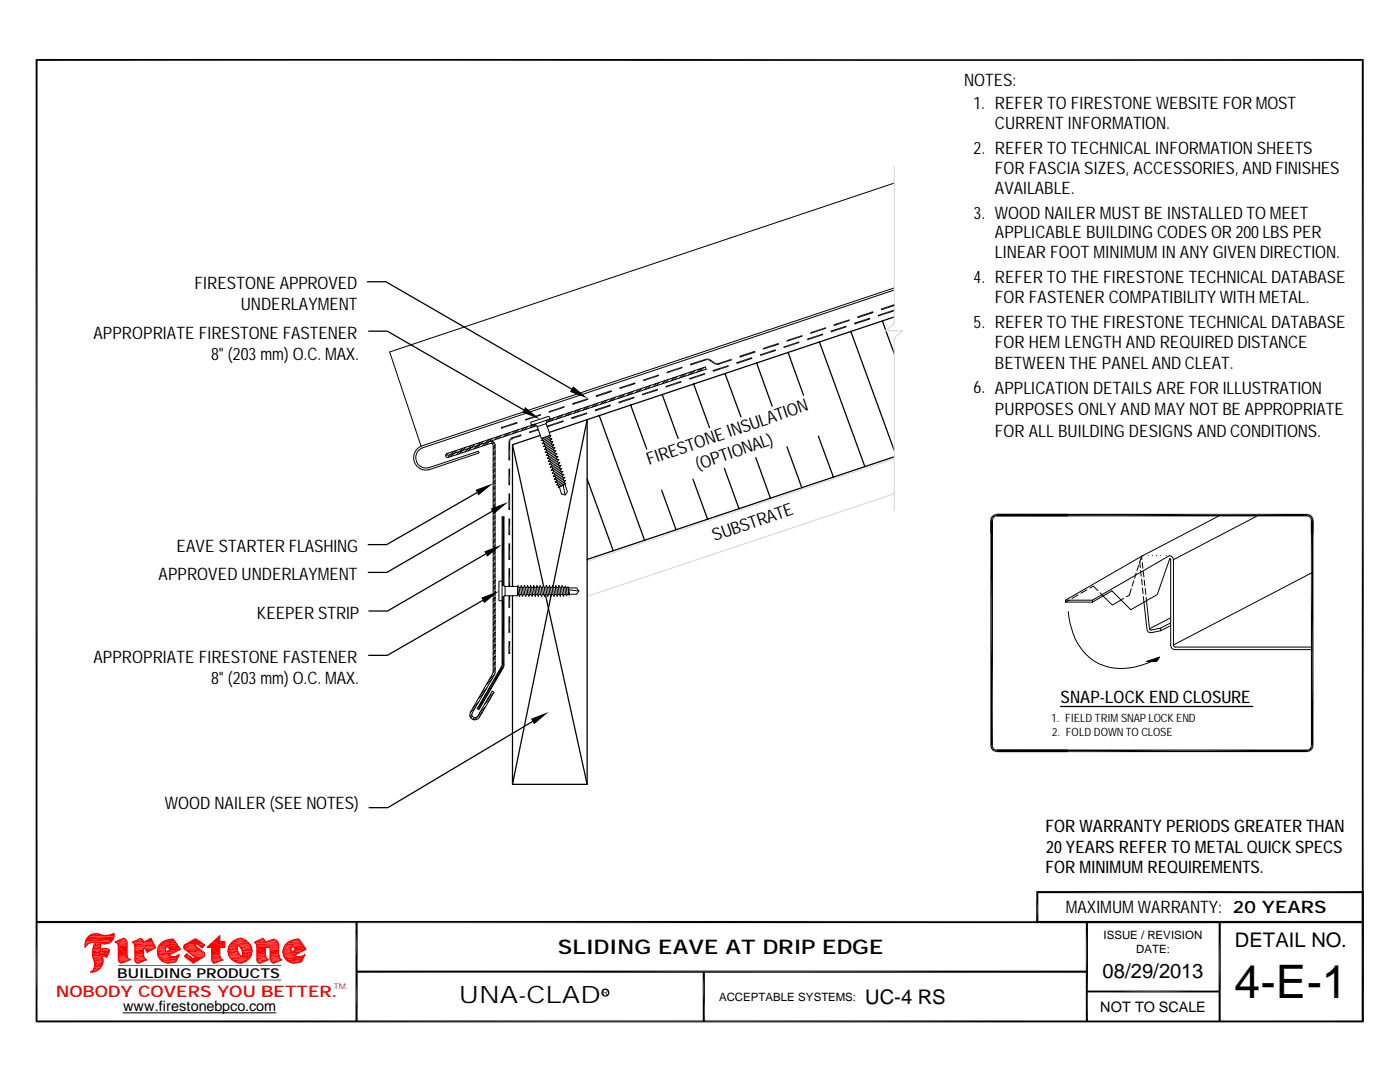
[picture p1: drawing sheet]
<svg xmlns="http://www.w3.org/2000/svg" width="279mm" height="216mm" viewBox="0 0 279 216" stroke-linecap="round" stroke-linejoin="round" font-family="sans-serif">
<g fill="none" stroke="#000" stroke-width=".2">
<path d="M178.5 36.5l-100.7 33.7 6.2 18.8M178.5 57.9l-94.3 31.5a2.09 2.09 0 0 0-1.1 2.6 2.09 2.09 0 0 0 2.4 1.3l10-3.3 .1 .4-10 3.3a2.49 2.49 0 0 1-2.9-1.6 2.49 2.49 0 0 1 1.3-3.1M178.5 57.4l-94.5 31.6M121.1 79.8l-.7 .7M122.3 79.5l-.7 .6M122.9 79.2l-.7 .7M124 78.9l-.6 .6M124.6 78.7l-.6 .6M125.8 78.3l-.7 .7M126.4 78.1l-.7 .6M127.5 77.7l-.6 .7M128.1 77.5l-.6 .6"/>
<path d="M129.3 77.1l-.7 .7M129.9 76.9l-.7 .7M131 76.5l-.6 .7M131.7 76.3l-.7 .7M132.8 75.9l-.7 .7M133.4 75.7l-.6 .7M134.5 75.4l-.6 .6M135.2 75.1l-.7 .7M136.3 74.8l-.7 .6M136.9 74.5l-.6 .7M138 74.2l-.6 .6M138.7 74l-.7 .6"/>
<path d="M139.8 73.6l-.7 .6M140.4 73.4l-.6 .6M143.3 72.5l.1 .3M89.5 90.4l-.6 .5M90.6 90l-1.3 1.3M91.2 89.8l-1.3 1.3M92.4 89.5l-1.3 1.3M93 89.2l-1.3 1.4M94.1 88.9l-1.3 1.3M94.7 88.6l-1.3 1.4M95.9 88.3l-1.3 1.3M96.5 88.1l-1.3 1.3"/>
<path d="M97.6 87.7l-1.3 1.3M98.3 87.5l-1.4 1.3M98.3 88.1l-.3 .4M98.6 88.3l-.3 .3M98.8 89.2l-.4 .5M98.8 90.4l-.4 .4M98.8 91.6l-.4 .4M98.8 92.8l-.4 .4M98.8 93.9l-.4 .4M98.8 95.1l-.4 .4M98.8 96.3l-.4 .4M98.8 97.4l-.4 .4"/>
<path d="M98.8 98.6l-.4 .4M98.8 99.8l-.4 .4M98.8 88.8l-.4 .4M98.8 90l-.4 .4M98.8 91.2l-.4 .4M98.8 92.3l-.4 .5M98.8 93.5l-.4 .4M98.8 94.7l-.4 .4M98.8 95.8l-.4 .5M98.8 97l-.4 .4M98.8 98.2l-.4 .4M98.8 99.4l-.4 .4"/>
<path d="M99.4 87.1l-.7 .7M100 86.9l-.6 .6M100.1 85.2l.1 .3M101.1 86.5l-.6 .7M101.8 86.3l-.7 .7M102.2 87.3l.1 .3M102.9 85.9l-.7 .7M103.5 85.7l-.6 .7M104.6 85.3l-.6 .7M105.3 85.1l-.7 .7M106 84.2l3.5-1.1 .2 .3v.3l-3.5 1.1-.3-.3zM106.4 84.8l-.7 .6"/>
<path d="M106.8 84.8l-.4 .4M107.1 85l-17.8 5.9M107.2 85.1l.8 2.4M108 87.9l.3-.3 1.3-.6h.4l-.3 .2-1.3 .7zM108 87.5l.3 .1M108.4 87.9l.1 .3M108.5 88.2l1.3-.7h.4l-1.6 1h-.4zM108.6 88.5l.1 .3M108.7 88.8l1.3-.7h.4l-.3 .3-1.3 .7h-.4zM108.8 89.1l.1 .3M108.9 89.4l1.3-.7h.4l-.3 .3-1.3 .7h-.4zM109 84.5l-1.8 .6-.4-.5-17.6 5.9a.4 .4 0 0 0-.3 .5 .4 .4 0 0 0 .6 .3l8.4-2.8a.4 .4 0 0 1 .5 .4v45.3l-4.5 7.9a1.02 1.02 0 0 0 .4 1.4 1.02 1.02 0 0 0 1.4-.4l2.9-5-.4-.2-2.9 5a.64 .64 0 0 1-.8 .2 .64 .64 0 0 1-.3-.8l4.5-7.7 .1-.4v-45.3a.8 .8 0 0 0-1.1-.8"/>
<path d="M109 84.5l.8 2.4-1.8 .6M109 89.7l.1 .3M109.1 84.3l31.8-10.6-.1-.5-31.7 10.7-.1 .6M109.1 90l1.3-.7h.4l-1.6 1h-.4zM109.1 85l.2 .3M109.2 90.3l.1 .3M109.3 90.6l1.3-.7h.4l-.3 .3-1.3 .6-.4 .1zM109.4 90.8l.1 .3M109.5 91.1l1.3-.6h.4l-.3 .3-1.3 .6-.4 .1zM109.6 91.4l.1 .3M109.7 91.7l1.3-.6h.4l-.3 .3-1.3 .6-.4 .1zM109.7 87.2l.1 .3"/>
<path d="M109.8 92l.1 .3M109.9 87.8l.1 .3M109.9 92.3l1.3-.6h.3l-1.5 .9-.4 .1zM109.9 83.6l-.6 .6M110 92.6l.1 .3M110.1 88.4l.1 .3M110.1 92.9l1.7-.6-.3 .3-1.7 .7zM110.2 93.2l.1 .3M110.3 89l.1 .3M110.3 93.5l1.2-.6h.5l-.3 .3-1.3 .6-.4 .1zM110.4 95l.3-.3 1.3-.6h.4l-.3 .3-1.3 .6zM110.4 93.8l.1 .3"/>
<path d="M110.4 89.6l.2 .3M110.5 94.1l1.6-.6-.3 .3-1.2 .6h-.4zM110.6 83.4l-.7 .6M110.6 95.6l1.5-.9h.5l-.3 .3-1.3 .6zM110.6 94.4l.1 .3M110.7 90.2l.1 .3M110.8 96.2l.3-.3 1.3-.6 .4-.1-.4 .4-1.2 .6zM110.8 95l.1 .3M110.9 90.8l.1 .3M111 95.6l.1 .3M111.1 91.4l.1 .3M111.2 96.2l.1 .3"/>
<path d="M111.3 92l.1 .3M111.3 96.5l1.3-.6h.3l-.3 .3-1.2 .6h-.3zM111.4 96.8l.1 .3M111.5 92.6v.3M111.5 97.1l1.4-.6-1.5 .7zM111.7 83l-.7 .7M111.7 93.2l.1 .3M111.8 93.8l.2 .3M112.1 94.4v.3M112.3 95l.1 .3M112.3 82.8l-.6 .6M112.4 96.8l.4 2"/>
<path d="M112.4 95.6l.2 .3M112.6 96.2l.2 .3M112.7 96.6l.5 1.5-.4 .7-.7-.2-.5-1.4M113.5 82.4l-.7 .7M114.1 82.2l-.7 .6M115.2 81.8l-.6 .7M115.8 81.6l-.6 .7M117 81.2l-.7 .7M117.6 81l-.7 .7M118.7 80.6l-.6 .7M119.3 80.4l-.6 .7M120.5 80.1l-.7 .6"/>
<path d="M98.8 100.9l-.4 .4M98.8 102.1l-.4 .4M98.8 103.3l-.4 .4M98.8 104.4l-.4 .5M98.8 105.6l-.4 .4M98.8 106.8l-.4 .4M98.8 107.9l-.4 .5M98.8 109.1l-.4 .5M98.8 110.3l-.4 .4M98.8 111.5l-.4 .4M98.8 112.6l-.4 .4M98.8 113.8l-.4 .4"/>
<path d="M98.8 115l-.4 .4M98.8 116.2l-.4 .3M98.8 117.3l-.4 .4M98.8 118.5l-.4 .4M98.8 119.6l-.4 .5M98.8 100.5l-.4 .4M98.8 101.7l-.4 .4M98.8 102.9l-.4 .4M98.8 104l-.4 .4M98.8 105.2l-.4 .4M98.8 106.4l-.4 .4M98.8 107.5l-.4 .4"/>
<path d="M98.8 108.7l-.4 .4M98.8 109.9l-.4 .4M98.8 111l-.4 .5M98.8 112.2l-.4 .4M98.8 113.4l-.4 .4M98.8 114.6l-.4 .4M98.8 115.7l-.4 .5M98.8 116.9l-.4 .4M98.8 118.1l-.4 .4M98.8 119.3l-.4 .3M99.6 116.1l.2-.1 .4 .1v3.7l-.2 .1-.4-.1zM100.2 116.7l.6 .3"/>
<path d="M100.2 116.1v-13h.4v13.8M100.6 119v13.8l-.1 .3-4.9 8.5-.4-.2 5-8.6v-13M100.8 117h2.5v1.9M100.8 117v1.9l-.6 .3M100.8 118.9h2.5M101.5 117h.3M103.4 116.8l.2 .4 .2 1.4-.1 .4-.2-.4-.2-1.4zM103.5 118.6l-.2 .3M103.6 117.2h.3M103.8 118.6h.3M104 116.8l.2 .4 .2 1.4-.1 .4-.2-.4-.2-1.4zM104.2 117.2h.3"/>
<path d="M104.4 118.6h.3M104.6 116.8l.3 .4 .2 1.4-.2 .4-.2-.4-.2-1.4zM104.9 117.2h.3M105.1 118.6h.3M105.3 116.8l.2 .4 .2 1.4-.1 .4-.2-.4-.2-1.4zM105.5 117.2h.3M105.7 118.6h.3M105.9 116.8l.2 .4 .2 1.4-.1 .4-.2-.4-.2-1.4zM106.1 117.2h.3M106.3 118.6h.3M106.5 116.8l.2 .4 .2 1.4-.1 .4-.2-.4-.2-1.4zM106.7 117.2h.4"/>
<path d="M106.9 118.6h.3M107.1 116.8l.3 .4 .2 1.4-.2 .4-.2-.4-.1-1.4zM107.4 117.2h.3M107.6 118.6h.3M107.8 116.8l.2 .4 .2 1.4-.1 .4-.2-.4-.2-1.4zM108 117.2h.3M108.2 118.6h.3M108.4 116.8l.2 .4 .2 1.4-.1 .4-.2-.4-.2-1.4zM108.6 117.2h.3M108.8 118.6h.3M109 116.8l.3 .4 .1 1.4-.1 .4-.2-.4-.2-1.4zM109.3 117.2h.3"/>
<path d="M109.4 118.6h.4M109.6 116.8l.3 .4 .2 1.4-.1 .4-.2-.4-.2-1.4zM109.9 117.2h.3M110.1 118.6h.3M110.3 116.8l.2 .4 .2 1.4-.1 .4-.2-.4-.2-1.4zM110.5 117.2h.3M110.7 118.6h.3M110.9 116.8l.2 .4 .2 1.4-.1 .4-.2-.4-.2-1.4zM111.1 117.2h.3M111.3 118.6h.3M111.5 116.8l.3 .4 .1 1.4-.1 .4-.2-.4-.2-1.4zM111.8 117.2h.3"/>
<path d="M111.9 118.6h.4M112.2 116.8l.2 .4 .2 1.4-.1 .4-.2-.4-.2-1.4zM112.4 117.2h.3M112.6 118.6h.3M112.8 116.9l.2 .3 .2 1.4-.1 .3-.2-.3-.2-1.4zM113 117.2h.3M113.2 118.6h.3M113.4 117.1l.2 1.7-.1-.2zM113.5 117.3h1.6l.4 .6-.4 .7h-1.4M113.5 117.7l2 .2M96.6 138.3l-1.1 1.1M97.2 137.3l-1.2 1.1"/>
<path d="M97.9 139.3l-1.1 1.1M98.2 135.5l-1.2 1.2M98.5 138.3l-1.2 1.1M98.7 134.5l-1.1 1.2M98.8 120.8l-.4 .4M98.8 122l-.4 .4M98.8 123.1l-.4 .5M98.8 124.3l-.4 .5M98.8 125.5l-.4 .4M98.8 126.7l-.4 .4M98.8 127.8l-.4 .5M98.8 129l-.4 .4"/>
<path d="M98.8 130.2l-.4 .4M98.8 131.4l-.4 .3M98.8 132.5l-.4 .4M98.8 133.7l-.4 .4M98.8 120.4l-.4 .4M98.8 121.6l-.4 .4M98.8 122.7l-.4 .4M98.8 123.9l-.4 .4M98.8 125.1l-.4 .4M98.8 126.2l-.4 .5M98.8 127.4l-.4 .4M98.8 128.6l-.4 .4"/>
<path d="M98.8 129.8l-.4 .4M98.8 130.9l-.4 .5M98.8 132.1l-.4 .4M98.8 133.3l-.4 .4M101.5 130.3h.3M94.1 142.6l-.3 .4M94.3 142.9l-.4 .3M94.7 143.2l-.3 .4M95 141.1l-1.1 1.1M95.5 140.1l-1.1 1.1M96.3 142.1l-1.6 1.5M96.9 141.1l-1.2 1.1"/>
</g>
<g fill="none" stroke="#000" stroke-width=".25">
<path d="M73.3 56.2h3.7l37.1 21.4M73.6 66.1h3.7l27.2 15.7M132.2 78.7l3.1 8.8M138.4 76.6l3.2 8.7M144.7 74.5l3.2 8.7M151 72.4l3.1 8.6M157.3 70.3l3.1 8.6M163.5 68.2l9.1 24.9M169.8 66.1l8.7 23.8M176.1 64.1l.7 1.9M176.8 66l1.7 4.6M178.5 63.2l-61.3 20.5"/>
<path d="M95.2 98.3l-18 10.4h-3.7M102.3 88.7l6.2 28.3M107.9 86.9l-5.6 1.8v28.3M117.2 83.7v72.8h-14.9M117.2 95.6l5.2 14.3M117.2 83.7l-7.6 2.6M117.2 83.7l-6.8 33.3M119.6 82.9l9.1 24.9M125.9 80.8l3.2 8.8M132 97.8l2.9 7.9M138.3 95.6l2.9 8M144.6 93.5l2.9 8"/>
<path d="M150.8 91.3l3 8.1M157.1 89.2l2.9 8.1M163.3 87l3 8.2M178.5 91.1l-61.3 20.5M96.4 119.8l-19.1 11h-3.7M96.9 110.5l-19.6 11.4h-3.7M98.2 102l-21 12.2h-3.7M102.3 118.9v37.6l7.6-37.5M108.8 118.6l8.4 37.9M106.3 144l-28.9 17.2h-3.7"/>
</g>
<g fill="#000">
<path d="M114.4 77.1l2.9 2.4-3.6-1.3zM114.2 80.5l3.1-1-3 1.3zM114.3 80.8l3-1.3 .1 .3zM118.9 78.9l3.1-1-3 1.3zM119 79.2l3-1.3 .1 .3zM123.4 80.2l3.1-1.1-3 1.4zM123.5 80.5l3-1.4 .1 .4zM123.6 77.3l3.1-1-3 1.3zM123.7 77.6l3-1.3 .1 .3zM128.1 78.6l3.1-1-3 1.3zM128.2 78.9l3-1.3 .1 .3zM128.3 75.8l3.1-1.1-3 1.4z"/>
<path d="M128.4 76.1l3-1.4 .1 .3zM132.8 77l3.1-1-3 1.3zM132.9 77.3l3-1.3 .2 .3zM133 74.2l3.1-1-3 1.3zM133.1 74.5l3-1.3 .1 .2zM137.5 75.5l3.1-1.1-3 1.4zM137.6 75.8l3-1.4 .2 .3zM137.7 72.6l3.1-1-3 1.3zM137.8 72.9l3-1.3 .2 .3zM140.8 71.6l.5 .2-.3 .1zM140.8 71.6l.5-.1v.3zM141.3 71.5l.2 .5-.2-.2z"/>
<path d="M141.3 71.5l.4 .2-.2 .3zM142.7 72.4l.3 .4-.4-.2zM141.5 72l1.2 .4-.1 .2zM142.7 72.4l.3 .1v.3zM141.7 71.7l1 .7-1.2-.4zM143 72.5l.4 .3h-.4zM143 72.5h.3l.1 .3zM142.2 73.9l3.2-1-3.1 1.3zM142.3 74.2l3.1-1.3 .1 .3zM143.3 72.5l2.7-.9-2.6 1.2zM143.4 72.8l2.6-1.2 .1 .3zM146.9 72.3l3.2-1.1-3.1 1.4z"/>
<path d="M147 72.6l3.1-1.4 .1 .4zM147.5 71l3.2-1-3 1.4zM147.7 71.4l3-1.4 .1 .3zM151.6 70.7l3.2-1-3.1 1.3zM151.7 71l3.1-1.3 .1 .3zM152.2 69.5l3.2-1.1-3 1.4zM152.4 69.8l3-1.4 .1 .3zM156.3 69.2l3.2-1.1-3.1 1.4zM156.4 69.5l3.1-1.4 .1 .3zM156.9 67.9l3.2-1.1-3 1.4zM157.1 68.2l3-1.4 .1 .3zM161 67.6l3.2-1.1-3 1.4z"/>
<path d="M161.2 67.9l3-1.4 .1 .3zM161.7 66.3l3.1-1-3 1.3zM161.8 66.6l3-1.3 .1 .3zM165.7 66l3.2-1-3 1.3zM165.9 66.3l3-1.3 .1 .3zM166.4 64.7l3.1-1-3 1.4zM166.5 65.1l3-1.4 .1 .3zM170.4 64.4l3.2-1-3 1.4zM170.6 64.8l3-1.4 .1 .3zM171.1 63.2l3.1-1.1-3 1.4zM171.2 63.5l3-1.4 .1 .3zM175.2 62.9l3.2-1.1-3.1 1.4z"/>
<path d="M175.8 61.6l2.6-.9-2.5 1.2zM175.3 63.2l3.1-1.4 .1 .3zM175.9 61.9l2.5-1.2 .1 .3zM94.9 97.7l3.5-1.3-2.9 2.4zM101.6 87.8l.3 .2-.4 .2zM101.8 87.5l.2 .3h-.4zM101.5 88.2l.4-.2-.1 .2zM101.6 87.8h.4l-.1 .2zM101.8 87.5l.4-.2 .1 .3zM101.8 87.5l.5 .1-.3 .2zM100.1 85.2l3.1-1-3 1.3zM100.2 85.5l3-1.3 .1 .3z"/>
<path d="M102.2 87.3l1.8-.6-1.7 .9zM102.3 87.6l1.7-.9 .1 .3zM104.8 81.2l2.9 2.5-3.5-1.4zM105.5 86.1l1.9-.5-1.7 .8zM105.7 86.4l1.7-.8 .1 .3zM104.8 83.7l3.1-1.1-3 1.3zM104.9 83.9l3-1.3 .1 .3zM109.1 85l3.3-1.1-3.1 1.4zM109.3 85.3l3.1-1.4 .1 .3zM109.5 82.1l3.1-1.1-3 1.4zM109.6 82.4l3-1.4 .1 .3zM114 83.3l3.1-1-3 1.4z"/>
<path d="M114.1 83.7l3-1.4 .1 .3zM118.7 81.7l3.1-1-3 1.4zM118.8 82.1l3-1.4 .1 .3zM96.1 119.3l3.5-1.4-3 2.5zM96.6 110l3.6-1.3-3 2.4zM97.9 101.5l3.5-1.3-2.8 2.4zM100.2 116.7h.4v.2zM100.2 116.1l.4 .6h-.4zM100.2 116.1h.4v.6zM100.2 119.2l.4 .6h-.4zM100.2 119.2h.4v.6zM100.2 119.2l.4-.2v.2z"/>
<path d="M100 133.1l-4.3 8.3h-.5zM100 133.1h.5l-4.8 8.3zM100.1 132.9l.5 .1zM100.1 133l.4 .1h-.5zM100.1 133h.5l-.1 .1zM100.2 132.8l.4 .1zM100.2 132.8h.4zM95.2 141.4h.5l-.1 .2zM106 143.4l3.5-1.3-2.9 2.4z"/>
</g>
<path d="M101.6 88.2v3.7M101.6 93.5v3.3M101.6 98.5v3.3M101.6 103.5v3.3M101.6 108.4v3.3M101.6 113.4v3.6M101.6 118.9v2.4M101.6 123v3.3M101.6 127.9v2.4" fill="none" stroke="#000" stroke-width=".34"/>
<path d="M178.5 33.2v31.4l-1.8 1.4h3.5l-1.7 1.4v34.4M178.5 91.5l-61.3 20.5M178.5 98.5l-61.3 20.5" fill="none" stroke="#dcdcdc" stroke-width=".25"/>
<path d="M100.4 103.1v13M100.4 119.8v13" fill="none" stroke="#000" stroke-width=".38"/>
<path d="M243.4 184v19.8" fill="none" stroke="#000" stroke-width=".42"/>
<g fill="#f00">
<path d="M52.1 187.4l.4-.2 .2 .2z"/>
<path d="M54.6 187.5h.1z"/>
<path d="M52 187.5h.7z"/>
<path d="M52.1 187.4l.6 .1z"/>
<path d="M54.2 187.6l.4-.1 .4 .1z"/>
<path d="M54.6 187.5l.4 .1z"/>
<path d="M51.5 187.7l.5-.2 .9 .2z"/>
<path d="M52 187.5h.7l.2 .2z"/>
<path d="M53.5 187.8l.7-.2 1.2 .2z"/>
<path d="M54.2 187.6h.8l.4 .2z"/>
</g>
<path d="M50.8 187.9h2.2" fill="none" stroke="#f00" stroke-width=".3"/>
<path d="M51.5 187.7h1.4l.1 .3z" fill="#f00"/>
<path d="M53 187.9h2.5" fill="none" stroke="#f00" stroke-width=".2"/>
<path d="M53.5 187.8h1.9l.1 .2z" fill="#f00"/>
<path d="M50.8 188h2.2M50.8 188.1h4.7M51 188.2h4.6M51.2 188.6h4.4M51.3 189h4.3M53.4 189h2.2" fill="none" stroke="#f00" stroke-width=".2"/>
<path d="M51.1 188.4h4.5" fill="none" stroke="#f00" stroke-width=".3"/>
<path d="M51.2 188.8h4.4" fill="none" stroke="#f00" stroke-width=".34"/>
<path d="M51.3 189h1.9z" fill="#f00"/>
<path d="M51.3 189h2.1M53.5 189h2.1" fill="none" stroke="#f00" stroke-width=".2"/>
<g fill="#f00">
<path d="M51.3 189l1.7 .1z"/>
<path d="M51.3 189h1.9z"/>
<path d="M53.7 189l1.9 .2h-1.8z"/>
<path d="M53.7 189h1.9v.2z"/>
<path d="M53.8 189.2l1.8 .3h-1.7z"/>
<path d="M53.8 189.2h1.8v.3z"/>
<path d="M53.9 189.5l1.7 .9h-1.7z"/>
<path d="M53.9 189.5h1.7v.9z"/>
<path d="M51.3 189.1l1.7 1.4h-1.7z"/>
<path d="M51.3 189.1h1.7v1.4z"/>
<path d="M53.9 190.4l1.8 .4h-1.8z"/>
<path d="M53.9 190.4h1.7l.1 .4z"/>
<path d="M51.3 190.5l1.7 .3h-1.7z"/>
<path d="M51.3 190.5h1.7v.3z"/>
<path d="M51.3 190.8l1.8 .3h-1.8z"/>
<path d="M51.3 190.8h1.7l.1 .3z"/>
<path d="M53.9 190.8l1.9 .3h-1.9z"/>
<path d="M53.9 190.8h1.8l.1 .3z"/>
<path d="M53.9 191.1l2 .2h-2z"/>
<path d="M53.9 191.1h1.9l.1 .2z"/>
</g>
<path d="M51.3 191.4h2.3M51.3 191.5h2.3M53.9 191.3h2.1M53.9 191.4h2.3" fill="none" stroke="#f00" stroke-width=".2"/>
<path d="M51.3 191.2h2" fill="none" stroke="#f00" stroke-width=".25"/>
<path d="M54 191.5l1.8 .2h-1.8z" fill="#f00"/>
<path d="M54 191.6h2.2" fill="none" stroke="#f00" stroke-width=".2"/>
<path d="M51.3 191.6l1.5 .3h-1.4z" fill="#f00"/>
<path d="M51.3 191.7h2.2" fill="none" stroke="#f00" stroke-width=".3"/>
<g fill="#f00">
<path d="M54 191.7l1.1 .3h-.9z"/>
<path d="M54 191.7h1.8l-.7 .3z"/>
<path d="M54.4 192.1h.4l-.2 .1z"/>
<path d="M54.2 192l.6 .1z"/>
<path d="M54.2 192h.9z"/>
<path d="M51.4 191.9l.8 .2h-.6z"/>
<path d="M51.4 191.9h1.4l-.6 .2z"/>
<path d="M51.8 192.2h.1z"/>
<path d="M51.6 192.1l.3 .1z"/>
<path d="M51.6 192.1h.6l-.3 .1z"/>
</g>
<path d="M50.8 188l1.7-.8 .5 .8 1.7-.6a1.18 1.18 0 0 1 .9 1.2l.2 2.5 .4 .4-1.6 .7-.4-.2-.3-.7v-1.8l-.2-.5h-.3l-.4 .1v1.4l.1 .6 .5 .4-1.8 .7-.4-.3-.1-.3-.1-3z" fill="none" stroke="#f00" stroke-width=".25"/>
<g fill="#f00">
<path d="M18.7 186.4h.8z"/>
<path d="M18.5 186.4h1.4z"/>
<path d="M18.7 186.4h1.2z"/>
<path d="M18.2 186.5h1.9z"/>
<path d="M18.5 186.4l1.6 .1z"/>
</g>
<path d="M18.1 186.5h2.1" fill="none" stroke="#f00" stroke-width=".2"/>
<g fill="#f00">
<path d="M21.8 186.6l.8-.3 .1 .3z"/>
<path d="M22.6 186.3l.1 .3z"/>
<path d="M21.1 186.7h1.6z"/>
<path d="M21.8 186.6l.9 .1z"/>
</g>
<path d="M17.9 186.6h2.6" fill="none" stroke="#f00" stroke-width=".2"/>
<g fill="#f00">
<path d="M20.9 186.7h1.8z"/>
<path d="M21.1 186.7h1.6z"/>
</g>
<path d="M17.7 186.8h5.1M17.9 186.7h3" fill="none" stroke="#f00" stroke-width=".2"/>
<g fill="#f00">
<path d="M17.7 186.9l4.9 .4h-5.3z"/>
<path d="M17.7 186.9h5l-.1 .4z"/>
</g>
<path d="M17.3 187.3h5.3" fill="none" stroke="#f00" stroke-width=".2"/>
<g fill="#f00">
<path d="M17.3 187.3l5 .5h-5.2z"/>
<path d="M17.3 187.3h5.3l-.3 .5z"/>
</g>
<path d="M17.1 187.8h5.2" fill="none" stroke="#f00" stroke-width=".2"/>
<path d="M17 187.9h5.2" fill="none" stroke="#f00" stroke-width=".21"/>
<g fill="#f00">
<path d="M17 188l1.1 .1z"/>
<path d="M17 188h1.5z"/>
</g>
<path d="M18.5 188.1h3.5M18.9 188.1h3M18.9 188.2h2.9" fill="none" stroke="#f00" stroke-width=".2"/>
<g fill="#f00">
<path d="M17 188.1l.7 .2h-.7z"/>
<path d="M17 188.1h1.1l-.4 .2z"/>
<path d="M20.6 188.3h.8z"/>
<path d="M20.1 188.3h1.3z"/>
<path d="M20.1 188.3h1.4z"/>
<path d="M17 188.3l.5 .1h-.5z"/>
<path d="M17 188.3h.7l-.2 .1z"/>
<path d="M17 188.4l.3 .2h-.3z"/>
<path d="M17 188.4h.5l-.2 .2z"/>
<path d="M18.9 188.3l1.1 .5h-1.3z"/>
<path d="M18.9 188.3h1.2l-.1 .5z"/>
<path d="M17 188.8v.2z"/>
<path d="M18.7 188.8h1.3z"/>
<path d="M17 188.6l.1 .2z"/>
<path d="M17 188.6h.3l-.2 .2z"/>
<path d="M20.5 189.3h.8z"/>
<path d="M20.5 189.3h1z"/>
<path d="M20.2 189.4l.3-.1 1.2 .1z"/>
<path d="M20.5 189.3h1l.2 .1z"/>
<path d="M18.7 188.8l1.4 .6h-1.6z"/>
<path d="M18.7 188.8h1.3l.1 .6z"/>
<path d="M20.2 189.4l1.5 .1z"/>
<path d="M18.5 189.4l1.6 .1z"/>
</g>
<path d="M18.5 189.5h3.3M18.5 189.6h3.4" fill="none" stroke="#f00" stroke-width=".2"/>
<g fill="#f00">
<path d="M18.5 189.7l3.1 .6h-3.1z"/>
<path d="M18.5 189.7h3.4l-.3 .6z"/>
<path d="M18.5 190.3l2.9 .5h-2.9z"/>
<path d="M18.5 190.3h3.1l-.2 .5z"/>
<path d="M20.7 190.8h.7z"/>
<path d="M21.1 190.9h.2z"/>
<path d="M21 190.8l.3 .1z"/>
<path d="M21 190.8h.4z"/>
<path d="M18.5 190.8l1.9 .1h-1.9z"/>
</g>
<path d="M18.5 190.9h2.2" fill="none" stroke="#f00" stroke-width=".2"/>
<g fill="#f00">
<path d="M18.5 190.9l1.9 .2h-1.9z"/>
<path d="M18.5 190.9h1.9v.2z"/>
<path d="M18.5 191.1l2 .3h-1.9z"/>
<path d="M18.5 191.1h1.9l.1 .3z"/>
<path d="M18.6 191.4l2 .4h-1.8z"/>
<path d="M18.6 191.4h1.9l.1 .4z"/>
<path d="M18.8 191.8l1.8 .1h-1.8z"/>
<path d="M18.8 191.8h1.8v.1z"/>
<path d="M18.8 191.9l1.7 .2h-1.6z"/>
<path d="M18.8 191.9h1.8l-.1 .2z"/>
<path d="M18.9 192.1l1.5 .3h-1.5z"/>
<path d="M18.9 192.1h1.6l-.1 .3z"/>
<path d="M18.9 192.4h1.5z"/>
<path d="M18.9 192.4l1.3 .6h-1.4z"/>
<path d="M18.9 192.4h1.5l-.2 .6z"/>
<path d="M18.8 193h1.3z"/>
<path d="M18.8 193h1.4z"/>
<path d="M18.8 193l1 .4h-1.2z"/>
<path d="M18.8 193h1.3l-.3 .4z"/>
<path d="M18.6 193.4l.9 .2h-.9z"/>
<path d="M18.6 193.4h1.2l-.3 .2z"/>
<path d="M18.4 193.8l.2-.2 .7 .2z"/>
<path d="M18.6 193.6h.9l-.2 .2z"/>
<path d="M18.2 193.9h.5z"/>
<path d="M18.2 193.9l.2-.1 .3 .1z"/>
<path d="M18.4 193.8h.9l-.6 .1z"/>
</g>
<path d="M17 189h.1M17.7 186.9a2.26 2.26 0 0 1 2.5-.3l.7 .1 .9-.1 .9-.3a1.86 1.86 0 0 1-2.6 2v1.2a1.35 1.35 0 0 1 1.8 .2l-.6 1.3-.6-.2-.3 .1a2.26 2.26 0 0 1-2.3 3.1 1.81 1.81 0 0 0 .7-2.2 4.1 4.1 0 0 1 .2-3.7 1.56 1.56 0 0 0-2 .9 2.26 2.26 0 0 1 .7-2.1z" fill="none" stroke="#f00" stroke-width=".25"/>
<g fill="#f00">
<path d="M34.3 187.4h.3z"/>
<path d="M34.1 187.4h.5z"/>
<path d="M33.2 187.6l.9-.2 .7 .2z"/>
<path d="M34.1 187.4h.5l.2 .2z"/>
</g>
<path d="M32.5 187.8h2.5" fill="none" stroke="#f00" stroke-width=".38"/>
<path d="M33.2 187.6h1.6l.2 .4z" fill="#f00"/>
<path d="M32 188.2h3.3" fill="none" stroke="#f00" stroke-width=".38"/>
<path d="M31.7 188.6h3.8" fill="none" stroke="#f00" stroke-width=".42"/>
<g fill="#f00">
<path d="M31.7 188.8l1.6 .1h-1.7z"/>
<path d="M31.7 188.8h1.7l-.1 .1z"/>
<path d="M31.6 188.9l1.6 .1z"/>
<path d="M31.6 188.9h1.7z"/>
<path d="M31.6 189l1.4 .3h-1.5z"/>
<path d="M31.6 189h1.6l-.2 .3z"/>
<path d="M33.4 188.8l2.6 .6h-2.1z"/>
<path d="M33.4 188.8h2.1l.5 .6z"/>
</g>
<path d="M33.9 189.4h2.1" fill="none" stroke="#f00" stroke-width=".2"/>
<g fill="#f00">
<path d="M31.5 189.3l1.5 .2h-1.5z"/>
<path d="M31.5 189.3h1.5v.2z"/>
<path d="M33.9 189.4l1.9 .1z"/>
</g>
<path d="M33.9 189.5h2" fill="none" stroke="#f00" stroke-width=".2"/>
<g fill="#f00">
<path d="M33.7 189.6h1.9z"/>
<path d="M34 189.5h1.8z"/>
<path d="M31.5 189.5l1.5 .1h-1.6z"/>
<path d="M31.5 189.5h1.5v.1z"/>
<path d="M33.1 189.9l.6-.3 1.3 .3z"/>
<path d="M33.7 189.6h1.9l-.6 .3z"/>
<path d="M31.4 189.6l1.7 .3h-1.7z"/>
<path d="M31.4 189.6h1.6l.1 .3z"/>
</g>
<path d="M31.4 190h3.6" fill="none" stroke="#f00" stroke-width=".2"/>
<g fill="#f00">
<path d="M35.6 190.6l.2-.1z"/>
<path d="M31.4 190.1l2.3 .5h-2.2z"/>
<path d="M31.4 190.1h3.2l-.9 .5z"/>
<path d="M35.5 190.7l.1-.1 .1 .1z"/>
<path d="M35.6 190.6l.1 .1z"/>
</g>
<path d="M31.5 190.7h2.4" fill="none" stroke="#f00" stroke-width=".2"/>
<g fill="#f00">
<path d="M35.1 190.8l.4-.1 .1 .1z"/>
<path d="M35.5 190.7h.2l-.1 .1z"/>
<path d="M35.1 190.8h.5z"/>
</g>
<path d="M31.6 190.8h2.5" fill="none" stroke="#f00" stroke-width=".2"/>
<g fill="#f00">
<path d="M34.6 190.9h1z"/>
<path d="M35.1 190.8h.5z"/>
</g>
<path d="M31.6 190.9h3M32.3 191.8h2.9" fill="none" stroke="#f00" stroke-width=".2"/>
<path d="M31.7 191.1h3.9" fill="none" stroke="#f00" stroke-width=".38"/>
<path d="M31.9 191.5h3.5" fill="none" stroke="#f00" stroke-width=".42"/>
<path d="M32.6 191.9l1.9 .1h-1.6z" fill="#f00"/>
<path d="M32.6 192h2.5" fill="none" stroke="#f00" stroke-width=".2"/>
<g fill="#f00">
<path d="M32.9 192l1.4 .1z"/>
<path d="M32.9 192h1.6z"/>
<path d="M33.2 192.1h1z"/>
<path d="M33.1 192.1h1.1z"/>
<path d="M33.1 192.1h1.2z"/>
</g>
<path d="M36 189.4l-1.4-2a2.88 2.88 0 0 0-3.2 2.3 2.26 2.26 0 0 0 2.8 2.4l.9-.2 .7-1.4a1.67 1.67 0 0 1-2.1 .1l2.2-1.2" fill="none" stroke="#f00" stroke-width=".25"/>
<g fill="#f00">
<path d="M28 187.3h.2z"/>
<path d="M27.7 187.5l.3-.2 .4 .2z"/>
<path d="M28 187.3l.4 .2z"/>
<path d="M27.1 187.7l.6-.2 .9 .2z"/>
<path d="M27.7 187.5h.7l.2 .2z"/>
<path d="M28.7 188l1.3-.7 .5 .7z"/>
<path d="M30 187.3l.5 .7z"/>
</g>
<path d="M26.5 187.9h2.1" fill="none" stroke="#f00" stroke-width=".3"/>
<g fill="#f00">
<path d="M27.1 187.7h1.5v.3z"/>
<path d="M28.7 188h1.8z"/>
</g>
<path d="M26.5 188h2.1M26.9 189h4.1M26.9 189.1h4.1M26.9 189.2h4.1" fill="none" stroke="#f00" stroke-width=".2"/>
<path d="M26.5 188.2h4.1" fill="none" stroke="#f00" stroke-width=".21"/>
<path d="M26.7 188.4h4.1" fill="none" stroke="#f00" stroke-width=".3"/>
<path d="M26.9 188.7h4" fill="none" stroke="#f00" stroke-width=".38"/>
<g fill="#f00">
<path d="M26.9 189.2l1.8 .1z"/>
<path d="M26.9 189.2h2z"/>
<path d="M28.9 189.2l1.7 .2h-1.6z"/>
<path d="M28.9 189.2h1.8l-.1 .2z"/>
<path d="M29 189.4h1.5z"/>
<path d="M29 189.4h1.6z"/>
<path d="M29.1 189.4h1.3z"/>
<path d="M29.1 189.4h1.4z"/>
<path d="M26.9 189.3l1.7 .1h-1.7z"/>
<path d="M26.9 189.3h1.8l-.1 .1z"/>
<path d="M29.1 189.4l.3 .6z"/>
<path d="M29.1 189.4h1.3l-1 .6z"/>
<path d="M26.9 189.4l1.7 1.1h-1.7z"/>
<path d="M26.9 189.4h1.7v1.1z"/>
<path d="M26.9 190.5l1.8 .3h-1.8z"/>
<path d="M26.9 190.5h1.7l.1 .3z"/>
<path d="M26.9 190.8l1.8 .3h-1.8z"/>
<path d="M26.9 190.8h1.8v.3z"/>
</g>
<path d="M26.9 191.2h2.1" fill="none" stroke="#f00" stroke-width=".25"/>
<path d="M26.9 191.4h2.3M26.9 191.5h2.3" fill="none" stroke="#f00" stroke-width=".2"/>
<path d="M26.9 191.6l1.5 .3h-1.4z" fill="#f00"/>
<path d="M26.9 191.7h2.3" fill="none" stroke="#f00" stroke-width=".3"/>
<g fill="#f00">
<path d="M27.2 192.1h.7l-.4 .1z"/>
<path d="M27 191.9l.9 .2h-.7z"/>
<path d="M27 191.9h1.4l-.5 .2z"/>
<path d="M24.3 187.4l.4-.2 .3 .2z"/>
<path d="M23.6 187.7l.7-.3 1 .3z"/>
<path d="M24.3 187.4h.7l.3 .3z"/>
</g>
<path d="M23 187.8h2.3" fill="none" stroke="#f00" stroke-width=".25"/>
<path d="M23.6 187.7h1.7v.3z" fill="#f00"/>
<path d="M23 188h2.4M23.2 188.1h2.2" fill="none" stroke="#f00" stroke-width=".2"/>
<path d="M23.3 188.3h2.1" fill="none" stroke="#f00" stroke-width=".25"/>
<g fill="#f00">
<path d="M23.5 188.4l1.9 .3h-1.8z"/>
<path d="M23.5 188.4h1.9v.3z"/>
<path d="M23.6 188.7l1.8 2h-1.8z"/>
<path d="M23.6 188.7h1.8v2z"/>
<path d="M23.6 190.7l1.8 .3h-1.8z"/>
<path d="M23.6 190.7h1.8v.3z"/>
<path d="M23.6 191l2 .2h-2z"/>
<path d="M23.6 191h1.8l.2 .2z"/>
</g>
<path d="M23.6 191.3h2.1M23.6 191.3h2.2M23.6 191.4h2.4" fill="none" stroke="#f00" stroke-width=".2"/>
<path d="M23.6 191.5l1.9 .2h-1.8z" fill="#f00"/>
<path d="M23.6 191.6h2.4" fill="none" stroke="#f00" stroke-width=".21"/>
<g fill="#f00">
<path d="M23.9 192h.8l-.5 .2z"/>
<path d="M23.7 191.7l1 .3h-.8z"/>
<path d="M23.7 191.7h1.8l-.8 .3z"/>
</g>
<path d="M23 188l1.7-.8 .3 .2 .4 .7v2.6a.81 .81 0 0 0 .6 .8l-1.8 .7-.3-.2-.3-.7v-2.6l-.3-.6zM26.5 188l1.6-.8 .5 .5v.3l1.5-.7 .9 1.8-1.6 .9-.3-.6-.2-.2-.2 .1a2.48 2.48 0 0 0 .3 2l.2 .2-1.7 .7-.5-.3-.1-3.3zM31 189.1h.1M33.2 189l.2-.2 .6 .7-.9 .4-.1-.6z" fill="none" stroke="#f00" stroke-width=".25"/>
<g fill="#f00">
<path d="M37.3 188.3l1.7-1 1.4 1z"/>
<path d="M39 187.3l1.4 1z"/>
<path d="M39.2 188.3h1.2z"/>
<path d="M37.3 188.3h1.9z"/>
<path d="M36.9 188.5l.4-.2 1.6 .2z"/>
<path d="M37.3 188.3h1.9l-.3 .2z"/>
<path d="M36.9 188.5l1.9 .1z"/>
<path d="M36.9 188.5h2z"/>
<path d="M39.2 188.3l1.6 .3h-1.2z"/>
<path d="M39.2 188.3h1.2l.4 .3z"/>
<path d="M36.8 188.6h2z"/>
<path d="M36.9 188.6h1.9z"/>
<path d="M39.6 188.6h1.2z"/>
</g>
<path d="M36.7 188.6h2.2" fill="none" stroke="#f00" stroke-width=".2"/>
<path d="M36.7 188.8h2.5" fill="none" stroke="#f00" stroke-width=".25"/>
<g fill="#f00">
<path d="M39.7 188.6l.6 .5z"/>
<path d="M39.7 188.6h1.1l-.5 .5z"/>
</g>
<path d="M36.7 189.1h2.9" fill="none" stroke="#f00" stroke-width=".25"/>
<path d="M36.7 189.3h3.1" fill="none" stroke="#f00" stroke-width=".21"/>
<g fill="#f00">
<path d="M36.9 189.4l3.7 .6h-2.9z"/>
<path d="M36.9 189.4h2.9l.8 .6z"/>
</g>
<path d="M37.7 190.1h3.1" fill="none" stroke="#f00" stroke-width=".21"/>
<path d="M37.9 190.4h3" fill="none" stroke="#f00" stroke-width=".25"/>
<path d="M38.3 190.6h2.6" fill="none" stroke="#f00" stroke-width=".21"/>
<g fill="#f00">
<path d="M37.3 190.4l.5 .4h-1z"/>
<path d="M37.3 190.4l.5 .4z"/>
<path d="M36.8 190.8h1.1z"/>
</g>
<path d="M38.6 190.8h2.2" fill="none" stroke="#f00" stroke-width=".21"/>
<g fill="#f00">
<path d="M38.8 190.9l1.6 .2h-1.4z"/>
<path d="M38.8 190.9h1.8l-.2 .2z"/>
<path d="M39 191.1h1.4z"/>
<path d="M39 191.1h1.3z"/>
<path d="M36.8 190.8l1.8 .5h-1.1z"/>
<path d="M36.8 190.8h1.1l.7 .5z"/>
<path d="M38.6 191.3l.4-.2 .9 .2z"/>
<path d="M39 191.1h1.3l-.4 .2z"/>
<path d="M38.6 191.3h1.3z"/>
<path d="M37.5 191.3h1.1z"/>
<path d="M37.5 191.3l1.1 .9z"/>
<path d="M37.5 191.3h2.4l-1.3 .9z"/>
<path d="M42.6 187.9l1.3-1.2v1.2z"/>
<path d="M42.5 187.9h1.4z"/>
<path d="M42.6 187.9h1.3z"/>
</g>
<path d="M42.5 188h2.3" fill="none" stroke="#f00" stroke-width=".2"/>
<g fill="#f00">
<path d="M41.4 189l1.1-1 2.3 1z"/>
<path d="M42.5 188h2.3v1z"/>
</g>
<path d="M41.4 189h3.4" fill="none" stroke="#f00" stroke-width=".2"/>
<g fill="#f00">
<path d="M42.2 189h1.7z"/>
<path d="M42.2 189l1.7 .1z"/>
<path d="M42.2 189.1l1.7 1.5h-1.7z"/>
<path d="M42.2 189.1h1.7v1.5z"/>
<path d="M42.2 190.6l1.7 .4h-1.7z"/>
<path d="M42.2 190.6h1.7v.4z"/>
<path d="M42.2 191l1.9 .3h-1.9z"/>
<path d="M42.2 191h1.7l.2 .3z"/>
<path d="M42.2 191.3l2 .1z"/>
</g>
<path d="M42.2 191.5h2.2" fill="none" stroke="#f00" stroke-width=".2"/>
<path d="M42.3 191.6l1.7 .1h-1.7z" fill="#f00"/>
<path d="M42.3 191.6h2.1" fill="none" stroke="#f00" stroke-width=".2"/>
<g fill="#f00">
<path d="M42.5 192h.8l-.6 .2z"/>
<path d="M42.3 191.7l1 .3h-.8z"/>
<path d="M42.3 191.7h1.7l-.7 .3z"/>
</g>
<path d="M36 189.4h-.1M36.8 190.8h.1M36.9 188.5l2.1-1.2 1.8 1.3-.5 .5-1.1-.8-.4 .3 1.8 1.4a.57 .57 0 0 1 0 .9l-2 1.3-1.8-1.4 .5-.4 1.3 .9 .4-.2-2.1-1.7a.54 .54 0 0 1 0-.9zM37.3 190.4h.1M40.3 189.1h.1M41.4 189l2.5-2.3v1.2h.9v1.1h-.9v2l.2 .3 .3 .3-1.7 .6-.4-.5-.1-2.7zM46.2 188.1l.5-.4a1.87 1.87 0 0 1 2.9 .4 2.39 2.39 0 0 1 0 3.4 2.39 2.39 0 0 1-3.4 0 2.39 2.39 0 0 1 0-3.4zM47.4 188.5a2.24 2.24 0 0 1 .9 2.5 2.32 2.32 0 0 1-.9-2.5zM57.2 188.2a3.7 3.7 0 0 1 2.5-.8l1.3 2-2.2 1.2a1.6 1.6 0 0 0 2-.1l-.6 1.4a2.48 2.48 0 0 1-3.7-1.6 2.31 2.31 0 0 1 .7-2.1z" fill="none" stroke="#f00" stroke-width=".25"/>
<g fill="#f00">
<path d="M59.4 187.4h.3z"/>
<path d="M59.2 187.4h.5z"/>
<path d="M58.4 187.6l.8-.2 .6 .2z"/>
<path d="M59.2 187.4h.5l.1 .2z"/>
</g>
<path d="M57.7 187.7h2.3" fill="none" stroke="#f00" stroke-width=".3"/>
<path d="M58.4 187.6h1.4l.2 .3z" fill="#f00"/>
<path d="M57.2 188h3" fill="none" stroke="#f00" stroke-width=".34"/>
<path d="M56.9 188.4h3.6" fill="none" stroke="#f00" stroke-width=".42"/>
<path d="M56.8 188.7h3.8" fill="none" stroke="#f00" stroke-width=".2"/>
<g fill="#f00">
<path d="M56.8 188.8l1.5 .2h-1.6z"/>
<path d="M56.8 188.8h1.7l-.2 .2z"/>
<path d="M56.7 189l1.5 .2h-1.6z"/>
<path d="M56.7 189h1.6l-.1 .2z"/>
<path d="M56.6 189.2l1.5 .1z"/>
<path d="M56.6 189.2h1.6z"/>
<path d="M58.5 188.8l2.5 .6h-2.1z"/>
<path d="M58.5 188.8h2.1l.4 .6z"/>
</g>
<path d="M58.9 189.4h2.1" fill="none" stroke="#f00" stroke-width=".2"/>
<path d="M59 189.4l1.9 .1z" fill="#f00"/>
<path d="M59 189.5h2" fill="none" stroke="#f00" stroke-width=".2"/>
<g fill="#f00">
<path d="M56.6 189.3l1.5 .3h-1.6z"/>
<path d="M56.6 189.3h1.5v.3z"/>
<path d="M58.6 189.7l.4-.2 1.5 .2z"/>
<path d="M59 189.5h1.9l-.4 .2z"/>
<path d="M56.5 189.6l1.6 .1h-1.6z"/>
<path d="M56.5 189.6h1.6v.1z"/>
<path d="M58.2 189.9l.4-.2 1.4 .2z"/>
<path d="M58.6 189.7h1.9l-.5 .2z"/>
<path d="M56.5 189.7l1.7 .2h-1.7z"/>
<path d="M56.5 189.7h1.6l.1 .2z"/>
</g>
<path d="M56.5 190.1h3.5" fill="none" stroke="#f00" stroke-width=".38"/>
<path d="M60.7 190.6l.1-.1z" fill="#f00"/>
<path d="M56.5 190.5h2.8" fill="none" stroke="#f00" stroke-width=".25"/>
<g fill="#f00">
<path d="M60.5 190.7l.2-.1v.1z"/>
<path d="M60.7 190.6v.1z"/>
<path d="M60.2 190.8l.3-.1 .2 .1z"/>
<path d="M60.5 190.7h.2v.1z"/>
</g>
<path d="M56.6 190.7h2.6" fill="none" stroke="#f00" stroke-width=".25"/>
<g fill="#f00">
<path d="M60 190.9h.7z"/>
<path d="M60.2 190.8l.5 .1z"/>
</g>
<path d="M56.7 190.9h2.7" fill="none" stroke="#f00" stroke-width=".2"/>
<g fill="#f00">
<path d="M59.7 190.9h.9z"/>
<path d="M60 190.9h.7z"/>
</g>
<path d="M56.7 190.9h3M57.4 191.8h2.8" fill="none" stroke="#f00" stroke-width=".2"/>
<path d="M56.7 191.1h3.9M57 191.6h3.4" fill="none" stroke="#f00" stroke-width=".42"/>
<path d="M57.7 191.9l1.9 .1h-1.6z" fill="#f00"/>
<path d="M57.7 192h2.5" fill="none" stroke="#f00" stroke-width=".2"/>
<g fill="#f00">
<path d="M58 192l1.4 .1z"/>
<path d="M58 192h1.6z"/>
<path d="M58.3 192.1h1z"/>
<path d="M58.2 192.1h1.1z"/>
<path d="M58.2 192.1h1.2z"/>
</g>
<path d="M58.3 189l.2-.2 .5 .7-.8 .4-.1-.3z" fill="none" stroke="#f00" stroke-width=".25"/>
<g fill="#f00">
<path d="M47.4 187.4l.7-.2 .4 .2z"/>
<path d="M47 187.5l.4-.1 1.5 .1z"/>
<path d="M47.4 187.4h1.1l.4 .1z"/>
</g>
<path d="M46.2 188.1h3.4M46.7 187.6h2.4M47.4 188.6h2.6" fill="none" stroke="#f00" stroke-width=".2"/>
<path d="M46.2 187.9h3.4" fill="none" stroke="#f00" stroke-width=".42"/>
<path d="M45.9 188.3h4.1" fill="none" stroke="#f00" stroke-width=".38"/>
<g fill="#f00">
<path d="M45.8 188.6h1.6z"/>
<path d="M45.9 188.5l1.5 .1z"/>
</g>
<path d="M47.5 188.7h2.6" fill="none" stroke="#f00" stroke-width=".3"/>
<g fill="#f00">
<path d="M45.8 188.6l1.5 .5h-1.7z"/>
<path d="M45.8 188.6h1.6l-.1 .5z"/>
<path d="M45.6 189.1h1.7z"/>
</g>
<path d="M47.8 189h2.4" fill="none" stroke="#f00" stroke-width=".3"/>
<path d="M48 189.3h2.2" fill="none" stroke="#f00" stroke-width=".2"/>
<g fill="#f00">
<path d="M45.6 189.1l1.8 .5h-1.9z"/>
<path d="M45.6 189.1h1.7l.1 .5z"/>
<path d="M45.5 189.6l1.9 .1z"/>
<path d="M48.2 189.4l2.1 .4h-2z"/>
<path d="M48.2 189.4h2l.1 .4z"/>
<path d="M48.3 189.8l2 .1z"/>
<path d="M45.5 189.7l2.1 .5h-2z"/>
<path d="M45.5 189.7h1.9l.2 .5z"/>
</g>
<path d="M45.6 190.2h2.1" fill="none" stroke="#f00" stroke-width=".2"/>
<g fill="#f00">
<path d="M48.4 189.9l1.8 .5h-1.8z"/>
<path d="M48.4 189.9h1.9l-.1 .5z"/>
<path d="M48.4 190.4h1.8z"/>
</g>
<path d="M45.6 190.4h2.3" fill="none" stroke="#f00" stroke-width=".38"/>
<path d="M45.7 190.8h2.5" fill="none" stroke="#f00" stroke-width=".25"/>
<g fill="#f00">
<path d="M48.4 190.4l1.5 .6h-1.6z"/>
<path d="M48.4 190.4h1.8l-.3 .6z"/>
</g>
<path d="M45.8 190.9h2.5M45.9 191h4M46.2 191.4h3.4M46.7 191.8h2.4" fill="none" stroke="#f00" stroke-width=".2"/>
<path d="M45.9 191.2h4" fill="none" stroke="#f00" stroke-width=".38"/>
<path d="M46.3 191.6h3.2" fill="none" stroke="#f00" stroke-width=".34"/>
<path d="M46.8 191.8l1.8 .3h-1.3z" fill="#f00"/>
<path d="M46.8 191.9h2.3" fill="none" stroke="#f00" stroke-width=".25"/>
<g fill="#f00">
<path d="M47.4 192.1h1.2l-.6 .1z"/>
<path d="M47.3 192.1h1.3z"/>
</g>
<g fill="none" stroke="#000" stroke-width=".2">
<path d="M212.6 119.8v.3M213.4 119.8l-.8 .3M215.1 118.7l-1.1 .7M216.9 117.7l-1.2 .7M217.5 117.3l.7-.3 .9 .9M218 119.8v.3M219.5 118.3l2.5 2.4 2.3-1.3M225.8 117.5l-.4 1.3-.6 .3M226.3 115.9l-.4 1.1M226.7 114.3l-.3 1.1M227.2 112.8l-.3 1M227.5 112.1l.1 1.2"/>
<path d="M227.6 113.8l.2 1.2M227.8 111l-15.2 8.8M227.8 111l-.4 1.3M227.8 115.6l.2 1.1M227.8 111l.1 .7M228 112.3l.1 1.1M228 110.9h.1M228 117.3l.1 1.1M228.1 114l.2 1.1M228.2 119l.7 6.6a.73 .73 0 0 0 .9 .6l1.8-.3v-.6l-1.9 .4h-.2l-.1-.2M228.3 115.7l.2 1.2M228.6 117.4l.1 1.2"/>
<path d="M228.7 119.2l.7 6.3M229.2 110.9h.1M230 110.9h.1M230.8 110.9h.1M231.6 110.9h.1M232.7 110.9h.1M234.2 111.7a.88 .88 0 0 0-.8-.8l-15.4 8.9h-5.4M234.2 111.7v17M243.3 102.9l-15.5 8.1M250.8 103l-16.6 8.7M261.9 114.3l-27.7 14.4M212.6 120.1h5.4"/>
<path d="M213.2 122a13 13 0 0 0 4.6 9.5 11.1 11.1 0 0 0 10.8 1l1.2-.5M218 120.1l3.9-2.2 3.8 3.8 5.3-3.1 2.5-7.2 .1 .3v17.1a.87 .87 0 0 0 .9 .8h27.4M228.8 132l2.6-.9-.6 .9zM233.6 124.3l-2 1M233.6 124.8l-2 1.1M233.6 123.3l-4.2 2.2M234.2 128.7l.2 .4h.2h27.3M23.6 192.7h32.5M23.6 195.6h32.5M24.6 202.1h30.5"/>
</g>
<path d="M7.1 12h265.1M7.3 11.8v192.2M272 11.8v192.2M216.9 197.8h26.5M7.1 203.8h265.1" fill="none" stroke="#000" stroke-width=".38"/>
<path d="M206.8 178h65.4M207 177.8v6.4M7.3 184h264.9M71.2 184v19.8M71.2 193.9h145.7M140.5 193.9v9.9M216.9 184v19.8" fill="none" stroke="#000" stroke-width=".42"/>
<g fill="none" stroke="#000" stroke-width=".25">
<path d="M211.7 141h38.3"/>
<circle cx="120.8" cy="198.1" r=".69"/>
</g>
<g fill="#000">
<path d="M197.7 103.8l.5 2.7h-.5zM197.7 103.4l.5 .2-.5 .2zM197.9 103.1l.4 .3h-.6zM197.7 103.8h.5v2.7zM198.2 102.8l.3 .4-.6-.1zM197.7 103.8l.5-.2v.2zM197.7 103.4h.6l-.1 .2zM197.9 103.1l.6 .1-.2 .2zM198.2 102.8l.3-.2 .2 .5zM198.2 102.8l.5 .3-.2 .1zM198.9 102.5h14.2l-14.2 .5zM198.9 103l14.2-.5v.5z"/>
<path d="M198.9 102.5h62l-62 .5zM198.9 103l62-.5v.5zM198.5 102.6l.4-.1v.5zM198.5 102.6l.4 .4-.2 .1zM260.9 102.5l.2 .6-.2-.1zM260.9 102.5l.3 .1-.1 .5zM261.2 102.6l.1 .6-.2-.1zM261.6 102.8l-.1 .6-.2-.2zM261.5 103.4l.4-.3-.3 .5zM261.6 103.6l.5-.2-.5 .4zM261.2 102.6l.4 .2-.3 .4zM261.6 103.8l.5 2.7h-.5z"/>
<path d="M261.6 103.8l.5 45h-.5zM261.6 102.8l.3 .3-.4 .3zM261.9 103.1l.2 .3-.5 .2zM261.6 103.8l.5-.4v.4zM261.6 103.8h.5v2.7zM261.6 103.8h.5v45zM228.8 132l2.6-.9-.6 .9zM197.7 148.8h.5l-.5 .4zM197.7 103.8l.5 45h-.5zM197.7 149.2l.5-.2-.3 .5zM197.9 149.5l.4-.3-.1 .6zM197.7 149.2l.5-.4v.2z"/>
<path d="M198.5 149.4v.6l-.3-.2zM197.7 103.8h.5v45zM198.2 149l.1 .2-.4 .3zM198.3 149.2l.2 .2-.3 .4zM198.5 149.4l.2 .1-.2 .5zM198.7 149.5l.2 .6-.4-.1zM198.7 149.5l.2 .1v.5zM198.9 150.1l14.2-.5v.5zM198.9 149.6h14.2l-14.2 .5zM260.9 149.6l.3 .4-.3 .1zM260.9 149.6l.2-.1 .1 .5zM198.9 150.1l62-.5v.5z"/>
<path d="M198.9 149.6h62l-62 .5zM261.1 149.5l.2-.1 .3 .4zM261.1 149.5l.5 .3-.4 .2zM261.5 149.2l.4 .3-.6-.1zM261.6 149l.5 .2h-.6zM261.6 148.8h.5l-.5 .2zM261.3 149.4l.6 .1-.3 .3zM261.5 149.2h.6l-.2 .3zM261.6 149l.5-.2v.4z"/>
</g>
<text font-size="9.2" x="246.4" y="199.1">4-E-1</text>
<text font-size="4.8" x="91.6" y="200.1">UNA-CLAD</text>
<g font-size="4">
<text x="111.3" y="190.4">SLIDING EAVE AT DRIP EDGE</text>
<text x="246.5" y="189">DETAIL NO.</text>
<text x="220" y="195.1">08/29/2013</text>
<text x="172.6" y="200.3">UC-4 RS</text>
</g>
<g font-size="3.4">
<text x="192.4" y="17.2">NOTES:</text>
<text x="194.3" y="21.8">1. REFER TO FIRESTONE WEBSITE FOR MOST</text>
<text x="198.5" y="25.7">CURRENT INFORMATION.</text>
<text x="194.3" y="30.7">2. REFER TO TECHNICAL INFORMATION SHEETS</text>
<text x="198.5" y="34.7">FOR FASCIA SIZES, ACCESSORIES, AND FINISHES</text>
<text x="198.5" y="38.7">AVAILABLE.</text>
<text x="194.3" y="43.6">3. WOOD NAILER MUST BE INSTALLED TO MEET</text>
<text x="198.5" y="47.6">APPLICABLE BUILDING CODES OR 200LBS PER</text>
<text x="198.5" y="51.6">LINEAR FOOT MINIMUM IN ANY GIVEN DIRECTION.</text>
<text x="38.8" y="57.7">FIRESTONE APPROVED</text>
<text x="194.3" y="56.6">4. REFER TO THE FIRESTONE TECHNICAL DATABASE</text>
<text x="48" y="61.9">UNDERLAYMENT</text>
<text x="194.3" y="65.5">5. REFER TO THE FIRESTONE TECHNICAL DATABASE</text>
<text x="198.5" y="60.5">FOR FASTENER COMPATIBILITY WITH METAL.</text>
<text x="18.6" y="67.6">APPROPRIATE FIRESTONE FASTENER</text>
<text x="42.1" y="71.8">8&quot; (203mm) O.C. MAX.</text>
<text x="198.5" y="69.5">FOR HEMLENGTH AND REQUIRED DISTANCE</text>
<text x="198.5" y="73.6">BETWEEN THE PANEL AND CLEAT.</text>
<text x="194.3" y="78.4">6. APPLICATION DETAILS ARE FOR ILLUSTRATION</text>
<text x="198.5" y="82.8">PURPOSES ONLY AND MAY NOT BE APPROPRIATE</text>
<text x="198.5" y="87.1">FOR ALL BUILDING DESIGNS AND CONDITIONS.</text>
<text x="129.5" y="92.8" transform="rotate(-19 129.5 92.8)">FIRESTONE INSULATION</text>
<text x="139.3" y="93.9" transform="rotate(-19 139.3 93.9)">(OPTIONAL)</text>
<text x="35.2" y="110.2">EAVE STARTER FLASHING</text>
<text x="142.6" y="108" transform="rotate(-19 142.6 108)">SUBSTRATE</text>
<text x="31.6" y="115.7">APPROVED UNDERLAYMENT</text>
<text x="51.3" y="123.4">KEEPER STRIP</text>
<text x="18.6" y="132.3">APPROPRIATE FIRESTONE FASTENER</text>
<text x="42.1" y="136.5">8&quot; (203mm) O.C. MAX.</text>
<text x="211.7" y="140.2">SNAP-LOCK END CLOSURE</text>
<text x="32.9" y="161.5">WOOD NAILER (SEE NOTES)</text>
<text x="208.7" y="165.9">FOR WARRANTY PERIODS GREATER THAN</text>
<text x="208.8" y="170.1">20YEARS REFER TO METAL QUICK SPECS</text>
<text x="208.7" y="174.3">FOR MINIMUMREQUIREMENTS.</text>
<text x="212.7" y="182.2">MAXIMUMWARRANTY: 20 YEARS</text>
</g>
<text font-size="3.2" fill="#f00" x="11.2" y="198.9">NOBODY COVERS YOU BETTER.</text>
<g font-size="2.9">
<text x="24.6" y="201.8">www.firestonebpco.com</text>
<text x="219.6" y="201.9">NOT TO SCALE</text>
</g>
<text font-size="2.7" x="23.4" y="195.1">BUILDING PRODUCTS</text>
<g font-size="2.3">
<text x="209.8" y="144.1">1. FIELD TRIMSNAP LOCK END</text>
<text x="210" y="146.9">2. FOLD DOWN TO CLOSE</text>
<text x="220.2" y="187.4">ISSUE / REVISION</text>
<text x="226.8" y="190.2">DATE:</text>
<text x="143.5" y="199.7">ACCEPTABLE SYSTEMS:</text>
</g>
<text font-size="1.6" fill="#f00" x="66.6" y="197.3">TM</text>
<text font-size="1.6" x="120.1" y="198.5">R</text>
</svg>
